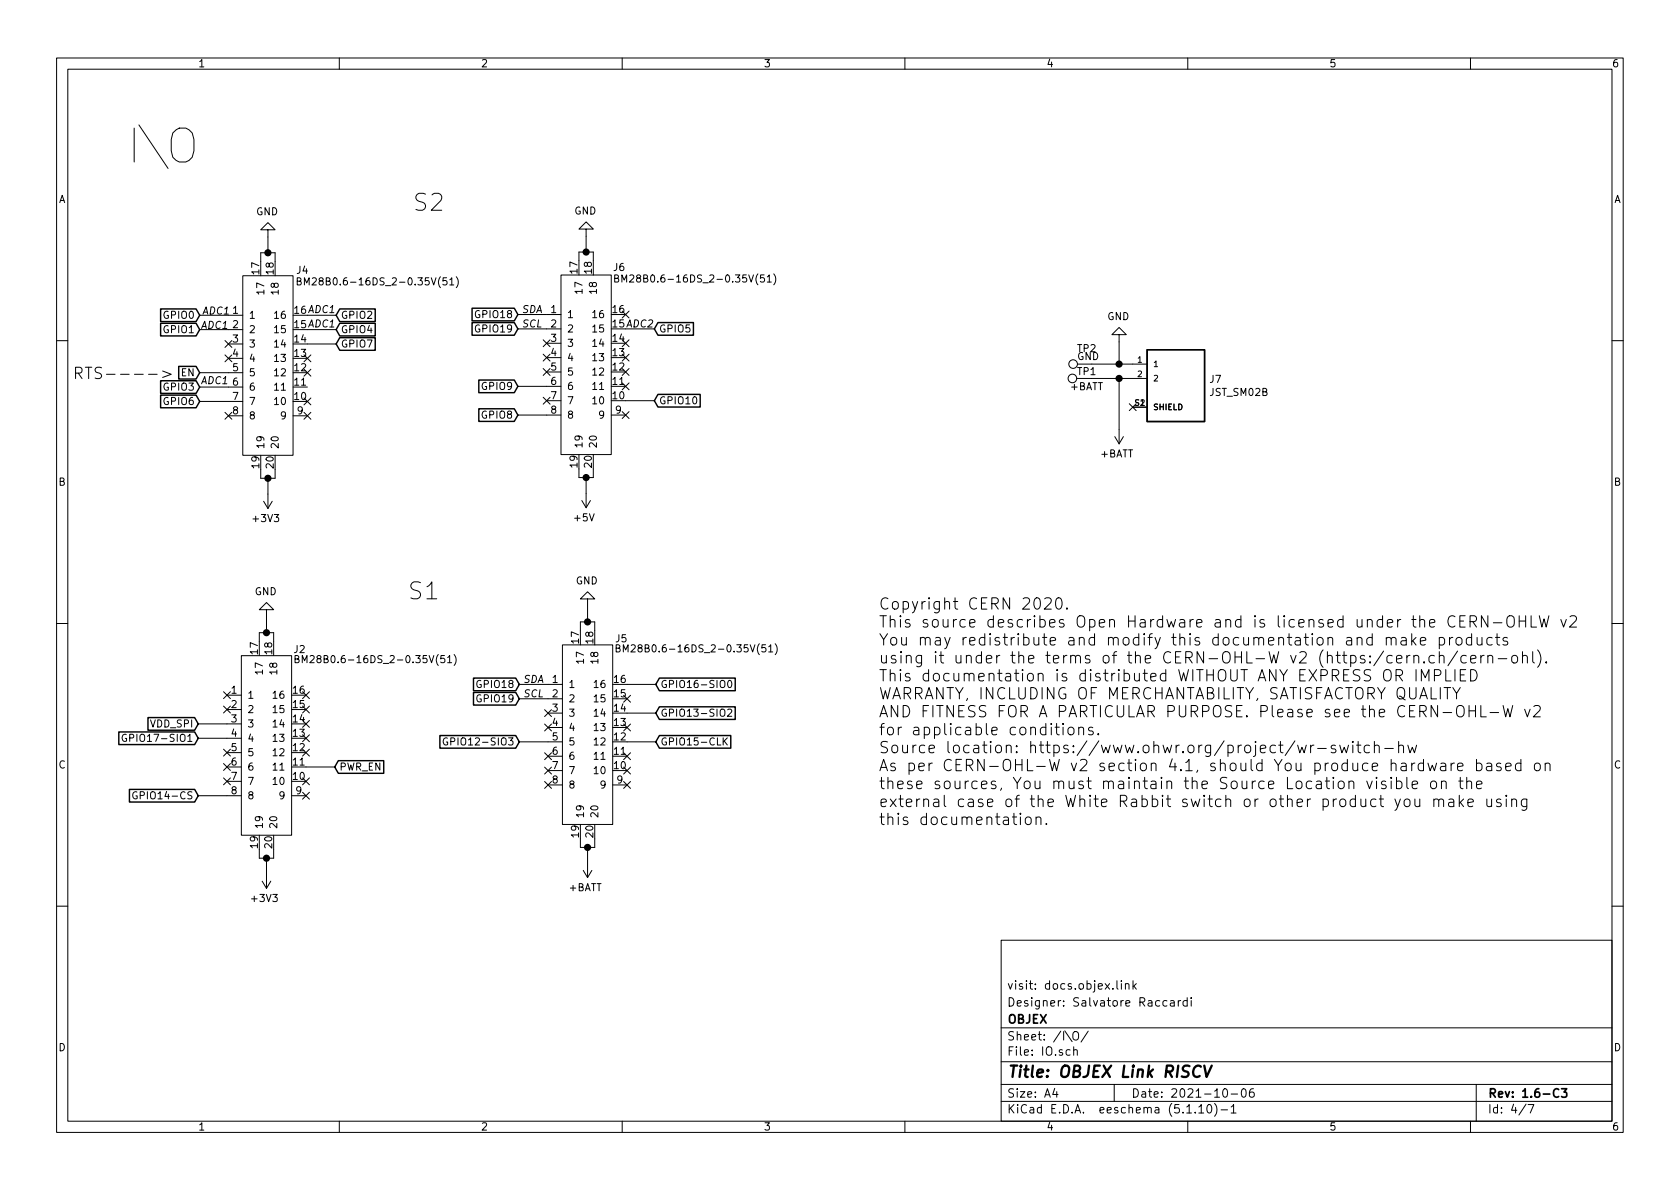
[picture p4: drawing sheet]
<svg xmlns="http://www.w3.org/2000/svg" width="297mm" height="210mm" viewBox="0 0 297 210" stroke-linecap="round" stroke-linejoin="round" font-family="sans-serif">
<g fill="none" stroke="#000" stroke-width=".18">
<path d="M10 10.3h277v189.9h-277zM12 12.2h273v186.1h-273zM60 10.3v1.9M110 10.3v1.9M160 10.3v1.9M210 10.3v1.9M260 10.3v1.9M35.3 55.7h7.6M35.3 58.3h7.6M42.9 48.8h8.9v31.7h-8.9zM46.1 46.2v-1.5h2.5v1.5M47.4 40.6h1.2l-1.2-1.2-1.3 1.2h1.3v4.1"/>
<path d="M52.6 49.7h.5l.1-.2v-.3l-.6-.1v1.3h.4l.2-.1 .1-.3-.3-.3M53.8 50.4v-1.3l.4 .9 .5-.9v1.3M54.4 55.7h5M54.4 58.3h5M79 49.1h-.6l-.1 .6 .5-.1 .2 .3v.3l-.2 .2-.5-.1M79.5 49.5l.4-.4v1.3M79.5 50.4h.7M80.7 48.9a1.47 1.47 0 0 1 0 2M91.6 55.6h7.6M91.6 58.2h7.6M99.2 48.6h8.9v31.8h-8.9zM102.4 46.1v-1.5h2.5v1.5"/>
<path d="M103.6 40.5h1.3l-1.3-1.3-1.2 1.3h1.2v4.1M108.7 49.2h.5l.1-.2v-.3l-.6-.1v1.3h.5l.1-.1 .1-.4-.3-.2M110 49.9v-1.3l.4 .9 .4-.9v1.3M110 55l1.2 1.2M110.6 58.2h5.1M111.2 55l-1.2 1.2M135.1 48.6h-.6l-.1 .6 .5-.1 .3 .2v.4l-.3 .2-.5-.1M135.7 49l.3-.4v1.3M135.7 49.9h.7M136.8 48.4a1.47 1.47 0 0 1 0 2M197.9 59.2h1.2l-1.2-1.3-1.3 1.3h1.3v5.2M10 60.2h2"/>
<path d="M23.8 66.2h1.5M26.3 66.2h1.5M28.8 65.6l1.5 .6-1.5 .5M35.3 65.9h7.6M35.3 68.4h7.6M35.3 71h7.6M39.8 60.2l1.2 1.2M39.8 62.8l1.2 1.2M39.8 72.9l1.2 1.2M40.4 60.8h2.5M40.4 63.4h2.5M40.4 73.5h2.5"/>
<path d="M41 60.2l-1.2 1.2M41 62.8l-1.2 1.2M41 72.9l-1.2 1.2M51.8 73.5h2.6M53.7 70.4l1.3 1.2M53.7 72.9l1.3 1.2M53.7 62.8l1.3 1.2M53.7 65.3l1.3 1.2M54.4 60.8h5M55 70.4l-1.3 1.2M55 72.9l-1.3 1.2M55 62.8l-1.3 1.2"/>
<path d="M55 65.3l-1.3 1.2M91.6 68.3h7.6M91.6 73.4h7.6M96 65.2l1.3 1.2M96 70.3l1.3 1.2M96 60.1l1.3 1.2M96 62.6l1.3 1.2M96.6 60.7h2.6M96.6 63.2h2.6M96.6 65.8h2.6M96.6 70.9h2.6M97.3 65.2l-1.3 1.2"/>
<path d="M97.3 70.3l-1.3 1.2M97.3 60.1l-1.3 1.2M97.3 62.6l-1.3 1.2M108.1 73.4h2.5M110 65.2l1.2 1.2M110 60.1l1.2 1.2M110 62.6l1.2 1.2M110 72.8l1.2 1.2M110 67.7l1.2 1.2M110.6 70.9h5.1M111.2 65.2l-1.2 1.2M111.2 60.1l-1.2 1.2"/>
<path d="M111.2 62.6l-1.2 1.2M111.2 72.8l-1.2 1.2M111.2 67.7l-1.2 1.2M190.5 64.4h12.3M192.9 66.9h9.9M197.1 77.2l.8 1.3M197.9 66.9v11.6M198.6 77.2l-.7 1.3M199.7 71.4l1.2 1.2M200.3 72h2.5M200.9 71.4l-1.2 1.2M285 60.2h2"/>
<path d="M46.1 83.1v1.5h2.5v-1.5M46.6 88.6l.8 1.3M47.4 84.6v5.3M48.1 88.6l-.7 1.3M102.4 82.9v1.5h2.5v-1.5M102.9 88.5l.7 1.3M103.6 84.4v5.4M104.4 88.5l-.8 1.3M10 110.3h2M42.7 115.9h8.9v31.8h-8.9zM45.8 113.4v-1.5h2.6v1.5M47.1 107.8h1.3l-1.3-1.3-1.3 1.3h1.3v4.1"/>
<path d="M52.2 116.5h.5l.1-.2v-.3l-.6-.1v1.3h.5l.1-.1 .1-.3-.3-.3M53.4 117.2v-1.3l.4 .9 .5-.9v1.3M78.6 115.9h-.6l-.1 .6 .5-.1 .3 .3v.3l-.3 .2-.5-.1M79.1 116.3l.4-.4v1.3M79.1 117.2h.8M80.3 115.7a1.47 1.47 0 0 1 0 2M99.4 114h8.9v31.8h-8.9zM102.6 111.5v-1.5h2.6v1.5M103.9 105.9h1.3l-1.3-1.3-1.3 1.3h1.3v4.1M108.9 114.6h.6l.1-.2v-.3l-.7-.1v1.3h.5l.2-.1 .1-.3-.4-.3M110.2 115.3v-1.3l.4 .9 .4-.9v1.3M135.4 114h-.7v.6l.5-.1 .2 .3v.3l-.2 .2-.5-.1"/>
<path d="M135.9 114.4l.4-.4v1.3M135.9 115.3h.7M137.1 113.8a1.47 1.47 0 0 1 0 2M184.7 105.9l.3-.2h.5l.3 .2 .1 .4-.1 .3-1.2 1.1h1.3M186.8 105.9a.49 .49 0 0 1 .5-.2 .49 .49 0 0 1 .4 .4 1.03 1.03 0 0 1-.6 1.6 1.18 1.18 0 0 1-.4-1.6zM188.6 107.5v.2l-.1-.1 .1-.1v.2M245.1 112.9a.49 .49 0 0 1 .9 .1v1.1M245.1 112.7v1.4M246 113l.1-.2a.48 .48 0 0 1 .7 .2v1.1M246.9 116.6l1-.2-.1-.4-.6-.1-.3 .3 .1 .9 .2 .1 .6-.1M247.8 112.8l.2-.1 .5 .1 .1 1.3M248.6 113.2l-.6 .1a.39 .39 0 0 0-.3 .4 .39 .39 0 0 0 .3 .4l.6-.1"/>
<path d="M248.7 115.9v1.3M249.3 115.9l-.4 .1-.2 .3M249.6 112.1v2M249.8 113.3l.6 .8M250 116.1a.49 .49 0 0 1 .9 .1v1M250 115.9v1.3M250.4 112.7l-.8 .8M250.4 118.4v2M251.1 113.4l1-.2-.1-.4-.6-.1-.3 .3 .1 1 .2 .1 .6-.1M251.8 117l.1 .1-.1 .1-.1-.1 .1-.1v.2M253.6 116l-.6-.1-.3 .4v.6l.2 .2 .1 .1 .6-.1M253.6 119.5h.8a.54 .54 0 0 0 .4-.6 .54 .54 0 0 0-.4-.5h-.8v2"/>
<path d="M254.5 112.8l.5-.1 .4 .4v.6l-.2 .3-.2 .1-.5-.1M254.5 116.1a.47 .47 0 0 1 .8 .1v1M254.5 112.7v2M254.5 115.2v2M255.6 118.4v2h1M256.3 112.7v1.4M256.9 112.7l-.4 .1-.2 .3M257.3 118.4v2M257.6 112.8a.54 .54 0 0 1 .9 .3v.6a.55 .55 0 0 1-.5 .4 .55 .55 0 0 1-.6-.4v-.6zM257.7 115.1l-1.7 2.6M258.1 109.8h.7M258.2 119.3h.7"/>
<path d="M259.1 108.9h-1v2h1M259.2 118.4h-1v2h1M259.3 116l-.6-.1-.4 .4v.6l.2 .2 .2 .1 .6-.1M259.9 109.9h.8a.54 .54 0 0 0 .4-.5 .54 .54 0 0 0-.4-.5h-.8v2M260 116.6l1-.2-.1-.4-.6-.1-.3 .3 .1 .9 .2 .1 .6-.1M260 118.4a1.06 1.06 0 0 1 1.1 .7 1.06 1.06 0 0 1-.3 1.2l-.8 .1zM260.2 112.8l-.6-.1-.3 .4v.6l.1 .3 .2 .1 .6-.1M260.2 112.1v2M260.4 109.9l.7 1M261.2 112.7l.1 1.3a.53 .53 0 0 0 .7-.1M261.8 115.9v1.3M262 112.7v1.4"/>
<path d="M262.4 115.9l-.4 .1-.2 .3M263.1 108.9v2l-1.2-2v2M263.1 116.1a.52 .52 0 0 1 .7-.1l.1 1.2M263.1 115.9v1.3M263.8 112.8l-.5-.1-.4 .4v.6l.2 .3 .2 .1 .5-.1M264 110.1h1.6M264.4 112.7h.8M264.7 112.1v1.7l.1 .2 .4 .1M264.9 116.5h1.5M266.5 109.2a.66 .66 0 0 1 .8-.3 .66 .66 0 0 1 .4 .6v.7a.66 .66 0 0 1-.3 .6 .66 .66 0 0 1-.7 0 1.58 1.58 0 0 1-.2-1.6zM266.5 112.8a.5 .5 0 0 0-.8 .2l.1 .3a.68 .68 0 0 1 .8 .4l-.1 .3-.2 .1-.6-.1M267.5 116a.54 .54 0 0 1 .8 .3v.6a.54 .54 0 0 1-.5 .4 .54 .54 0 0 1-.5-.4v-.6z"/>
<path d="M268.6 109.8h1.1M268.6 108.9v2M269.2 116.1a.49 .49 0 0 1 .9 .1v1M269.2 115.2v2M269.7 108.9v2M270.7 108.9v2h1M271 115.2v1.7l.3 .3M271.9 114.9a2.29 2.29 0 0 1 0 3.1M272.2 108.9l.4 2 .4-1.5 .4 1.5 .5-2M273.4 117l.1 .1-.1 .1v-.2v.2M276 109.5l.5 1.4 .4-1.4M277.6 109.1l.3-.2h.5l.2 .2 .1 .3-.1 .3-1.1 1.2h1.2"/>
<path d="M285 110.3h2M22.3 129.9a.59 .59 0 0 0-.7 .6 .59 .59 0 0 0 .7 .6l.1-.5h-.3M35.1 128h7.6M35.1 130.6h7.6M39.5 135l1.2 1.2M39.5 122.3l1.2 1.2M39.5 124.9l1.2 1.2M39.5 132.5l1.2 1.2M39.5 137.6l1.2 1.2M40.1 122.9h2.6M40.1 125.5h2.6M40.1 133.1h2.6"/>
<path d="M40.1 135.6h2.6M40.1 138.2h2.6M40.7 135l-1.2 1.2M40.7 122.3l-1.2 1.2M40.7 124.9l-1.2 1.2M40.7 132.5l-1.2 1.2M40.7 137.6l-1.2 1.2M53.5 137.6l1.2 1.2M53.5 127.4l1.2 1.2M53.5 122.3l1.2 1.2M53.5 129.9l1.2 1.3M53.5 124.9l1.2 1.2"/>
<path d="M53.5 132.5l1.2 1.2M54.1 135.6h5.1M54.7 137.6l-1.2 1.2M54.7 127.4l-1.2 1.2M54.7 122.3l-1.2 1.2M54.7 129.9l-1.2 1.3M54.7 124.9l-1.2 1.2M54.7 132.5l-1.2 1.2M79.1 130.6a.59 .59 0 0 0-.7 .5 .59 .59 0 0 0 .7 .6v-.5h-.2M91.8 121h7.6M91.8 123.6h7.6M91.8 131.2h7.6"/>
<path d="M96.3 128l1.2 1.3M96.3 138.2l1.2 1.2M96.3 125.5l1.2 1.2M96.3 133.1l1.2 1.2M96.3 135.7l1.2 1.2M96.9 126.1h2.5M96.9 128.6h2.5M96.9 133.7h2.5M96.9 136.3h2.5M96.9 138.8h2.5M97.5 128l-1.2 1.3M97.5 138.2l-1.2 1.2"/>
<path d="M97.5 125.5l-1.2 1.2M97.5 133.1l-1.2 1.2M97.5 135.7l-1.2 1.2M108.3 138.8h2.6M110.3 138.2l1.2 1.2M110.3 123l1.2 1.2M110.3 133.1l1.2 1.2M110.3 135.7l1.2 1.2M110.3 128l1.2 1.3M110.9 121h5.1M110.9 126.1h5.1M110.9 131.2h5.1"/>
<path d="M111.5 138.2l-1.2 1.2M111.5 123l-1.2 1.2M111.5 133.1l-1.2 1.2M111.5 135.7l-1.2 1.2M111.5 128l-1.2 1.3M127.9 130.5v1.2M128 131l.6 .7M128.6 130.5l-.7 .7M128.7 125.5l.4-.1 .3 .3-.8 1h.8M128.8 120.4l.2-.1a.67 .67 0 0 1 .4 .6 .67 .67 0 0 1-.4 .7l-.3-.5zM186.5 128.6h.8M186.8 127.9v1.7l.1 .2 .4 .1"/>
<path d="M188 127.9l-.1 .1h.2l-.1-.1v.2M188 128.6v1.3M189 128.7a.54 .54 0 0 1 .9 .3v.6a.55 .55 0 0 1-.5 .4 .55 .55 0 0 1-.6-.4v-.6zM190.7 128.8a.5 .5 0 0 1 .9 .1v1M190.7 128.6v1.3M193.2 128.7l-.5-.1-.2 .3 .1 .3 .6 .2 .1 .2-.1 .2-.2 .1-.5-.1M194.2 129.7l.1 .1-.1 .1-.1-.1 .1-.1v.2M229.4 131.8l.4 1.3 .4-.9 .4 .9 .4-1.3M231.7 131.8v1.3M232.3 131.8l-.4 .1-.2 .3M233 132.4h1.5M236.1 131.9a.48 .48 0 0 0-.7 .1l.1 .4a.68 .68 0 0 1 .7 .3l-.3 .4-.5-.1"/>
<path d="M236.9 131.8l.4 1.3 .4-.9 .3 .9 .4-1.3M239.2 131.1l-.1 .1h.2l-.1-.1v.2M239.2 131.8v1.3M239.9 131.8h.7M240.1 131.1v1.7l.1 .2 .4 .1M241.7 138.1l.4 1.4 .5-1.4M242.1 131.9l-.5-.1-.4 .4v.5l.2 .3 .2 .1 .5-.1M243 132a.52 .52 0 0 1 .8-.1l.1 1.2M243 131.1v2M243.4 138.1v1.4M244.8 132.4h1.6M245 138.2l-.5-.1-.3 .3 .1 .3 .7 .2 .1 .2-.1 .3-.2 .1-.6-.1"/>
<path d="M246 138.1v1.4M246.9 138.2l.6-.1 .4 .4v.6l-.2 .3-.2 .1-.6-.1M246.9 137.5v2M247.3 132a.5 .5 0 0 1 .9 0v1.1M247.3 131.1v2M248.7 137.5v1.7l.3 .3M248.9 131.8l.4 1.3 .4-.9 .4 .9 .4-1.3M249.7 138.8l.9-.2-.1-.4-.5-.1-.3 .3 .1 1 .2 .1 .5-.1M251.3 120.4v-2l.7 1.4 .7-1.4v2M252.5 134.9l.4 1.4 .3-1 .4 1 .4-1.4M253 138.3a.55 .55 0 0 1 .6-.2 .55 .55 0 0 1 .4 .4v.6a.55 .55 0 0 1-.5 .4 .55 .55 0 0 1-.6-.4zM254.8 135l.1-.1 .6 .1 .1 1.3"/>
<path d="M254.9 138.3a.47 .47 0 0 1 .8 .1v1.1M254.9 138.1v1.4M255.6 135.4l-.7 .1a.39 .39 0 0 0-.3 .4 .39 .39 0 0 0 .3 .4l.7-.1M256.6 134.9v1.4M256.9 121.6l.6 1 .7-1M257.1 134.9l-.3 .1-.2 .3M257.5 122.6v1M257.7 135.6l1-.2-.1-.4-.6-.1-.3 .3 .1 1 .2 .1 .6-.1M257.9 138.1h.8M258.2 137.5v1.7l.1 .2 .4 .1M259.3 138.3a.5 .5 0 0 1 .9 .1v1.1M259.3 137.5v2"/>
<path d="M259.7 124.8v2M259.7 125.7h1.2M260.9 124.8v2M261.1 135l.5-.1 .4 .4v.6l-.2 .3-.2 .1-.5-.1M261.1 138.8l.9-.2-.1-.4-.6-.1-.2 .3 .1 1 .1 .1 .6-.1M261.1 134.3v2M261.8 124.8v2h1M262.9 135l.2-.1 .6 .1 .1 1.3M263.4 126h1.6M263.8 135.4l-.7 .1a.39 .39 0 0 0-.3 .4 .39 .39 0 0 0 .3 .4l.7-.1M265.4 135a.48 .48 0 0 0-.8 .2l.1 .3a.68 .68 0 0 1 .8 .4l-.3 .4-.6-.1M265.8 124.8l.4 2 .4-1.5 .4 1.5 .5-2"/>
<path d="M266.2 135.6l1-.2-.1-.4-.6-.1-.3 .3 .1 1 .2 .1 .6-.1M268.9 135l-.6-.1-.4 .4v.6l.2 .3 .2 .1 .6-.1M268.9 134.3v2M269.6 125.4l.5 1.4 .4-1.4M271.2 124.9l.3-.1h.5l.2 .1 .1 .4-.1 .3-1.1 1.2h1.2M271.4 135.1a.55 .55 0 0 1 .5-.2 .55 .55 0 0 1 .4 .4v.6a.54 .54 0 0 1-.5 .4 .54 .54 0 0 1-.5-.4zM273.2 135.1a.52 .52 0 0 1 .8-.1l.1 1.3M273.2 134.9v1.4M24.2 140.1a.59 .59 0 0 0-.7 .5 .59 .59 0 0 0 .7 .6l.1-.5h-.3M35.1 140.7h7.6M45.8 150.2v1.6h2.6v-1.6M46.4 155.8l.7 1.3"/>
<path d="M47.1 151.8v5.3M47.9 155.8l-.8 1.3M51.6 140.7h2.5M53.5 140.1l1.2 1.2M54.7 140.1l-1.2 1.2M102.6 148.3v1.6h2.6v-1.6M103.1 153.9l.8 1.3M103.9 149.9v5.3M104.6 153.9l-.7 1.3M180.4 144.5v1.3M181.4 144.7a.53 .53 0 0 1 .5-.2 .53 .53 0 0 1 .4 .4v.5a.54 .54 0 0 1-.5 .4 .54 .54 0 0 1-.5-.4zM183.2 144.7a.5 .5 0 0 1 .8 0v1.1"/>
<path d="M183.2 144.5v1.3M185 145.6v.2l-.1-.1 .1-.1v.2M246.6 141.3l.5 1.3M247.6 141.3l-.7 1.8-.3 .2M248.4 141.5a.53 .53 0 0 1 .5-.2 .53 .53 0 0 1 .4 .4v.6a.54 .54 0 0 1-.5 .4 .54 .54 0 0 1-.5-.4zM250.2 141.3l.1 1.2a.52 .52 0 0 0 .7-.1M251 141.3v1.3M253.5 141.5a.52 .52 0 0 1 .8-.1l.1 1.2M253.5 141.3v1.3M254.4 141.6l.1-.2a.48 .48 0 0 1 .7 .2v1M256.2 141.4l.2-.1 .5 .1 .1 1.2M257 141.8l-.6 .1a.39 .39 0 0 0-.3 .4 .39 .39 0 0 0 .3 .3l.6-.1"/>
<path d="M258 140.6v2M258.2 141.9l.6 .7M258.8 141.3l-.8 .8M259.5 142l1-.2-.1-.4-.6-.1-.3 .3 .1 .9 .2 .1 .6-.1M262.9 141.3l.1 1.2a.52 .52 0 0 0 .7-.1M263.7 141.3v1.3M265.4 141.4a.48 .48 0 0 0-.8 .2l.1 .3a.68 .68 0 0 1 .8 .4l-.3 .3-.6-.1M266.3 140.6l-.1 .1h.2l-.1-.1v.2M266.3 141.3v1.3M267.3 141.5a.49 .49 0 0 1 .8 .1v1M267.3 141.3v1.3M270 141.3v1.6a.56 .56 0 0 1-.9 .3"/>
<path d="M270 141.4l-.6-.1-.4 .4v.6l.2 .2 .2 .1 .6-.1M10 160.2h2M177 166.3h108v32h-108zM197.5 173.4v1.3l.2 .2M198.3 173.4v.2M198.3 173.9v1M199 174.1l.2-.2 .3 .1 .1 .9M199 173.9v1M200.3 173.4v1.5M200.5 174.4l.4 .5M200.9 173.9l-.6 .6M206.3 177l-.4-.1-.3 .3 .1 .6 .2 .1 .4-.1"/>
<path d="M207 177h.5l.1 .9M207.6 177.3l-.5 .1-.2 .2 .1 .2 .1 .1 .5-.1M208.3 176.9v1M208.8 176.9l-.3 .1-.2 .2M209.9 177l-.4-.1-.3 .3v.6l.3 .1 .4-.1M209.9 176.4v1.5M210.6 176.4v.2M210.6 176.9v1M285 160.2h2M60 198.3v1.9M110 198.3v1.9M160 198.3v1.9"/>
<path d="M177 194.8h108M177 191.8h108M177 187.8h108M177 181.8h108M186.5 192.5l-.4 1h1M186.8 193v1M188.3 182.3l1.3 1.9M189.2 185.7l-.4-.1-.3 .3 .1 .6h.6M189.8 182.6a.5 .5 0 0 1 .5-.2 .5 .5 0 0 1 .4 .5v.5a.51 .51 0 0 1-.5 .5 .51 .51 0 0 1-.5-.5zM189.8 185.7l.3-.1 .3 .1 .1 .9M189.8 185.1v1.5M192.4 182.3l-1.3 2"/>
<path d="M197 191.8v3M210 198.3v1.9M211.3 196.7v.1M212 195.8l.4-.5v1.5M212 196.8h.8M213.5 195.5l.2-.2a.81 .81 0 0 1 .6 .6 .81 .81 0 0 1-.3 .8l-.1 .1a.79 .79 0 0 1-.4-1.3zM214.8 195.1a1.79 1.79 0 0 1 0 2.3M215.9 196.3h1.1M216.3 192.7l.4-.2a.94 .94 0 0 1 0 1.5 .79 .79 0 0 1-.4-1.3zM217.7 195.8l.4-.5v1.5M217.7 193.5h1.1M217.7 196.8h.8"/>
<path d="M219.6 192.7l.4-.2a.94 .94 0 0 1 0 1.5 .82 .82 0 0 1-.4-1.3zM221.6 192.5a.59 .59 0 0 0-.7 .7l.1 .7 .2 .1 .5-.1 .1-.5-.2-.2-.4-.1-.3 .3M260 198.3v1.9M261 191.8v6.5M269.8 195.2l-1.2 2M270.2 195.3h1l-.6 1.5"/>
<circle cx="189.6" cy="66.9" r=".76"/>
<circle cx="189.7" cy="64.4" r=".76"/>
</g>
<path d="M275.6 192.7a.59 .59 0 0 0-.8 0 .59 .59 0 0 0-.1 .7 .56 .56 0 0 0 .3 .6 .56 .56 0 0 0 .6-.1M276.1 192.5h.9l-.5 .6 .5 .1v.7l-.3 .1-.6-.1" fill="none" stroke="#000" stroke-width=".3"/>
<path d="M212.3 188.6a.89 .89 0 0 0-1 0 .89 .89 0 0 0-.4 1 .71 .71 0 0 0 .4 .8 .71 .71 0 0 0 .8-.1M212.9 188.4l.4 2 .9-2" fill="none" stroke="#000" stroke-width=".41"/>
<g fill="none" stroke="#000" stroke-width=".25">
<path d="M28.4 57.2h6.3l.6 1.1-.6 1.1h-6.3zM28.4 54.6h6.3l.6 1.1-.6 1.2h-6.3zM60.1 54.6h6.2v2.3h-6.2l-.7-1.2zM60.1 59.7h6.2v2.2h-6.2l-.7-1.1zM60.1 57.2h6.2v2.2h-6.2l-.7-1.1zM83.5 54.5h7.4l.7 1.1-.7 1.1h-7.4zM83.5 57h7.4l.7 1.2-.7 1.1h-7.4zM116.3 57h6.3v2.3h-6.3l-.6-1.1zM28.4 67.3h6.3l.6 1.1-.6 1.2h-6.3zM28.4 69.9h6.3l.6 1.1-.6 1.1h-6.3zM31.6 64.8h3.1l.6 1.1-.6 1.1h-3.1zM84.7 67.2h6.2l.7 1.1-.7 1.1h-6.2z"/>
<path d="M84.7 72.3h6.2l.7 1.1-.7 1.1h-6.2zM116.3 69.7h7.5v2.3h-7.5l-.6-1.1zM202.8 61.8h10.2v12.7h-10.2zM83.7 119.9h7.5l.6 1.1-.6 1.1h-7.5zM116.6 119.9h13.4v2.2h-13.4l-.6-1.1zM21 129.4h13.4l.7 1.2-.7 1.1h-13.4zM22.9 139.6h11.5l.7 1.1-.7 1.1h-11.5zM26.2 126.9h8.2l.7 1.1-.7 1.1h-8.2zM59.8 134.5h8v2.2h-8l-.6-1.1zM77.8 130.1h13.4l.6 1.1-.6 1.1h-13.4zM83.7 122.4h7.5l.6 1.2-.6 1.1h-7.5zM116.6 125h13.4v2.2h-13.4l-.6-1.1z"/>
<path d="M116.6 130.1h12.6v2.2h-12.6l-.6-1.1z"/>
</g>
<g fill="#000" stroke="#000" stroke-width=".25">
<circle cx="47.4" cy="44.7" r=".51"/>
<circle cx="103.6" cy="44.6" r=".51"/>
<circle cx="197.9" cy="64.4" r=".51"/>
<circle cx="197.9" cy="66.9" r=".51"/>
<circle cx="47.4" cy="84.6" r=".51"/>
<circle cx="103.6" cy="84.4" r=".51"/>
<circle cx="47.1" cy="111.9" r=".51"/>
<circle cx="103.9" cy="110" r=".51"/>
<circle cx="47.1" cy="151.8" r=".51"/>
<circle cx="103.9" cy="149.9" r=".51"/>
</g>
<text font-size="8.3" x="22.2" y="29">I\O</text>
<g font-size="4.2">
<text x="72.9" y="37.3">S2</text>
<text x="72" y="106">S1</text>
</g>
<g font-size="2.8">
<text x="12.8" y="67.1">RTS----&gt;</text>
<text x="155.3" y="107.8">Copyright CERN 2020.</text>
<text x="155.3" y="111">This source describes Open Hardware and is licensed under the CERN-OHLW v2</text>
<text x="155.3" y="114.2">You may redistribute and modify this documentation and make products</text>
<text x="155.3" y="117.3">using it under the terms of the CERN-OHL-W v2 (https:/cern.ch/cern-ohl).</text>
<text x="155.3" y="120.5">This documentation is distributed WITHOUT ANY EXPRESS OR IMPLIED</text>
<text x="155.3" y="123.7">WARRANTY, INCLUDING OF MERCHANTABILITY, SATISFACTORY QUALITY</text>
<text x="155.3" y="126.9">AND FITNESS FOR A PARTICULAR PURPOSE. Please see the CERN-OHL-W v2</text>
<text x="155.3" y="130">for applicable conditions.</text>
<text x="155.3" y="133.2">Source location: https://www.ohwr.org/project/wr-switch-hw</text>
<text x="155.3" y="136.4">As per CERN-OHL-W v2 section 4.1, should You produce hardware based on</text>
<text x="155.3" y="139.6">these sources, You must maintain the Source Location visible on the</text>
<text x="155.3" y="142.7">external case of the White Rabbit switch or other product you make using</text>
<text x="155.3" y="145.9">this documentation.</text>
<text x="178" y="190.5">Title: OBJEX Link RISCV</text>
</g>
<g font-size="2.1">
<text x="178" y="178">Designer: Salvatore Raccardi</text>
<text x="178" y="175">visit: docs.objex.link</text>
<text x="178" y="184">Sheet: /I\O/</text>
<text x="178" y="181">OBJEX</text>
<text x="178" y="186.7">File: IO.sch</text>
<text x="178" y="196.9">KiCad E.D.A. eeschema (5.1.10)-1</text>
<text x="178" y="194.1">Size: A4</text>
<text x="200" y="194.1">Date: 2021-10-06</text>
<text x="263" y="194.1">Rev: 1.6-C3</text>
<text x="263" y="196.9">Id: 4/7</text>
</g>
<g font-size="1.8">
<text x="35" y="11.9">1</text>
<text x="85" y="11.9">2</text>
<text x="135" y="11.9">3</text>
<text x="185" y="11.9">4</text>
<text x="235" y="11.9">5</text>
<text x="285" y="11.9">6</text>
<text x="10.4" y="35.9">A</text>
<text x="285.4" y="35.9">A</text>
<text x="45.3" y="38.1">GND</text>
<text x="101.5" y="37.9">GND</text>
<text x="108.5" y="47.9">J6</text>
<text x="45.8" y="48.5" transform="rotate(-90 45.8 48.5)">17</text>
<text x="46.7" y="51.7" transform="rotate(-90 46.7 51.7)">17</text>
<text x="48.4" y="48.5" transform="rotate(-90 48.4 48.5)">18</text>
<text x="49.3" y="51.7" transform="rotate(-90 49.3 51.7)">18</text>
<text x="52.5" y="48.4">J4</text>
<text x="54.9" y="50.5">BM28B0.6-16DS_2-0.35V(51)</text>
<text x="102.1" y="48.3" transform="rotate(-90 102.1 48.3)">17</text>
<text x="103" y="51.6" transform="rotate(-90 103 51.6)">17</text>
<text x="104.6" y="48.3" transform="rotate(-90 104.6 48.3)">18</text>
<text x="105.5" y="51.6" transform="rotate(-90 105.5 51.6)">18</text>
<text x="111" y="50">BM28B0.6-16DS_2-0.35V(51)</text>
<text x="29.1" y="58.9">GPIO1</text>
<text x="29.1" y="56.4">GPIO0</text>
<text x="35.4" y="58.2">ADC1</text>
<text x="35.7" y="55.6">ADC1</text>
<text x="41.2" y="55.5">1</text>
<text x="41.2" y="58">2</text>
<text x="43.9" y="56.4">1</text>
<text x="43.9" y="58.9">2</text>
<text x="48.8" y="58.9">15</text>
<text x="48.8" y="56.4">16</text>
<text x="52.1" y="58">15ADC1</text>
<text x="52.1" y="55.5">16ADC1</text>
<text x="60.2" y="56.4">GPIO2</text>
<text x="60.2" y="58.9">GPIO4</text>
<text x="84.4" y="56.3">GPIO18</text>
<text x="84.4" y="58.8">GPIO19</text>
<text x="92.2" y="55.4">SDA</text>
<text x="92.2" y="57.9">SCL</text>
<text x="97.4" y="55.4">1</text>
<text x="97.4" y="57.9">2</text>
<text x="100.2" y="56.3">1</text>
<text x="100.2" y="58.8">2</text>
<text x="105.1" y="58.8">15</text>
<text x="105.1" y="56.3">16</text>
<text x="108.4" y="57.9">15ADC2</text>
<text x="108.4" y="55.4">16</text>
<text x="116.5" y="58.8">GPIO5</text>
<text x="195.8" y="56.6">GND</text>
<text x="41.2" y="60.6">3</text>
<text x="41.2" y="63.1">4</text>
<text x="41.2" y="65.7">5</text>
<text x="43.9" y="61.5">3</text>
<text x="43.9" y="64">4</text>
<text x="48.8" y="64">13</text>
<text x="48.8" y="61.5">14</text>
<text x="52.1" y="65.7">12</text>
<text x="52.1" y="63.1">13</text>
<text x="52.1" y="60.6">14</text>
<text x="60.2" y="61.5">GPIO7</text>
<text x="97.4" y="60.4">3</text>
<text x="97.4" y="63">4</text>
<text x="97.4" y="65.5">5</text>
<text x="100.2" y="61.3">3</text>
<text x="100.2" y="63.9">4</text>
<text x="105.1" y="63.9">13</text>
<text x="105.1" y="61.3">14</text>
<text x="108.4" y="65.5">12</text>
<text x="108.4" y="63">13</text>
<text x="108.4" y="60.4">14</text>
<text x="190.4" y="63.7">GND</text>
<text x="190.5" y="62.3">TP2</text>
<text x="29.1" y="69.1">GPIO3</text>
<text x="29.1" y="71.6">GPIO6</text>
<text x="32.1" y="66.5">EN</text>
<text x="35.4" y="67.9">ADC1</text>
<text x="41.2" y="68.2">6</text>
<text x="41.2" y="70.7">7</text>
<text x="43.9" y="66.5">5</text>
<text x="43.9" y="69.1">6</text>
<text x="43.9" y="71.6">7</text>
<text x="48.8" y="71.6">10</text>
<text x="48.8" y="69.1">11</text>
<text x="48.8" y="66.5">12</text>
<text x="52.1" y="70.7">10</text>
<text x="52.1" y="68.2">11</text>
<text x="85.4" y="69">GPIO9</text>
<text x="97.4" y="68.1">6</text>
<text x="97.4" y="70.6">7</text>
<text x="100.2" y="66.4">5</text>
<text x="100.2" y="69">6</text>
<text x="100.2" y="71.5">7</text>
<text x="105.1" y="71.5">10</text>
<text x="105.1" y="69">11</text>
<text x="105.1" y="66.4">12</text>
<text x="108.4" y="70.6">10</text>
<text x="108.4" y="68.1">11</text>
<text x="116.5" y="71.5">GPIO10</text>
<text x="189.3" y="69">+BATT</text>
<text x="190.5" y="66.3">TP1</text>
<text x="213.9" y="67.7">J7</text>
<text x="214" y="70">JST_SM02B</text>
<text x="41.2" y="73.3">8</text>
<text x="43.9" y="74.2">8</text>
<text x="49.8" y="74.2">9</text>
<text x="52.6" y="73.3">9</text>
<text x="85.4" y="74">GPIO8</text>
<text x="97.4" y="73.1">8</text>
<text x="100.2" y="74">8</text>
<text x="106.1" y="74">9</text>
<text x="108.9" y="73.1">9</text>
<text x="45.8" y="82.7" transform="rotate(-90 45.8 82.7)">19</text>
<text x="46.7" y="79.5" transform="rotate(-90 46.7 79.5)">19</text>
<text x="48.4" y="82.7" transform="rotate(-90 48.4 82.7)">20</text>
<text x="49.3" y="79.5" transform="rotate(-90 49.3 79.5)">20</text>
<text x="102.1" y="82.6" transform="rotate(-90 102.1 82.6)">19</text>
<text x="103" y="79.4" transform="rotate(-90 103 79.4)">19</text>
<text x="104.6" y="82.6" transform="rotate(-90 104.6 82.6)">20</text>
<text x="105.5" y="79.4" transform="rotate(-90 105.5 79.4)">20</text>
<text x="194.6" y="80.9">+BATT</text>
<text x="10.4" y="85.9">B</text>
<text x="285.4" y="85.9">B</text>
<text x="44.9" y="92.3">+3V3</text>
<text x="101.7" y="92.2">+5V</text>
<text x="45" y="105.3">GND</text>
<text x="101.8" y="103.3">GND</text>
<text x="102.4" y="113.7" transform="rotate(-90 102.4 113.7)">17</text>
<text x="104.9" y="113.7" transform="rotate(-90 104.9 113.7)">18</text>
<text x="108.9" y="113.6">J5</text>
<text x="45.6" y="115.6" transform="rotate(-90 45.6 115.6)">17</text>
<text x="46.5" y="118.9" transform="rotate(-90 46.5 118.9)">17</text>
<text x="48.1" y="115.6" transform="rotate(-90 48.1 115.6)">18</text>
<text x="49" y="118.9" transform="rotate(-90 49 118.9)">18</text>
<text x="52" y="115.5">J2</text>
<text x="54.5" y="117.3">BM28B0.6-16DS_2-0.35V(51)</text>
<text x="103.3" y="117" transform="rotate(-90 103.3 117)">17</text>
<text x="105.8" y="117" transform="rotate(-90 105.8 117)">18</text>
<text x="111.3" y="115.4">BM28B0.6-16DS_2-0.35V(51)</text>
<text x="40.9" y="122.7">1</text>
<text x="40.9" y="125.2">2</text>
<text x="43.7" y="123.6">1</text>
<text x="48.6" y="123.6">16</text>
<text x="51.9" y="125.2">15</text>
<text x="51.9" y="122.7">16</text>
<text x="84.6" y="124.2">GPIO19</text>
<text x="84.6" y="121.7">GPIO18</text>
<text x="92.5" y="123.3">SCL</text>
<text x="92.5" y="120.8">SDA</text>
<text x="97.7" y="120.8">1</text>
<text x="97.7" y="123.3">2</text>
<text x="97.7" y="125.9">3</text>
<text x="100.5" y="121.7">1</text>
<text x="100.5" y="124.2">2</text>
<text x="105.4" y="124.2">15</text>
<text x="105.4" y="121.7">16</text>
<text x="108.6" y="125.9">14</text>
<text x="108.6" y="123.3">15</text>
<text x="108.6" y="120.8">16</text>
<text x="116.7" y="121.7">GPIO16-SIO0</text>
<text x="23.3" y="131.2">GPIO17-SIO1</text>
<text x="26.7" y="128.6">VDD_SPI</text>
<text x="40.9" y="127.8">3</text>
<text x="40.9" y="130.3">4</text>
<text x="43.7" y="126.1">2</text>
<text x="43.7" y="128.6">3</text>
<text x="43.7" y="131.2">4</text>
<text x="48.6" y="131.2">13</text>
<text x="48.6" y="128.6">14</text>
<text x="48.6" y="126.1">15</text>
<text x="51.9" y="130.3">13</text>
<text x="51.9" y="127.8">14</text>
<text x="80" y="131.8">GPIO12-SIO3</text>
<text x="97.7" y="128.4">4</text>
<text x="97.7" y="130.9">5</text>
<text x="100.5" y="126.7">3</text>
<text x="100.5" y="129.3">4</text>
<text x="100.5" y="131.8">5</text>
<text x="105.4" y="131.8">12</text>
<text x="105.4" y="129.3">13</text>
<text x="105.4" y="126.7">14</text>
<text x="108.6" y="130.9">12</text>
<text x="108.6" y="128.4">13</text>
<text x="116.7" y="126.7">GPIO13-SIO2</text>
<text x="116.7" y="131.8">GPIO15-CLK</text>
<text x="10.4" y="135.9">C</text>
<text x="40.9" y="132.8">5</text>
<text x="40.9" y="135.4">6</text>
<text x="40.9" y="137.9">7</text>
<text x="43.7" y="133.7">5</text>
<text x="43.7" y="136.3">6</text>
<text x="48.6" y="136.3">11</text>
<text x="48.6" y="133.7">12</text>
<text x="51.9" y="137.9">10</text>
<text x="51.9" y="135.4">11</text>
<text x="51.9" y="132.8">12</text>
<text x="60" y="136.3">PWR_EN</text>
<text x="97.7" y="133.5">6</text>
<text x="97.7" y="136">7</text>
<text x="100.5" y="134.4">6</text>
<text x="100.5" y="136.9">7</text>
<text x="105.4" y="136.9">10</text>
<text x="105.4" y="134.4">11</text>
<text x="108.6" y="136">10</text>
<text x="108.6" y="133.5">11</text>
<text x="285.4" y="135.9">C</text>
<text x="24.8" y="141.3">GPIO14-CS</text>
<text x="40.9" y="140.5">8</text>
<text x="43.7" y="138.8">7</text>
<text x="43.7" y="141.3">8</text>
<text x="48.6" y="138.8">10</text>
<text x="49.6" y="141.3">9</text>
<text x="52.3" y="140.5">9</text>
<text x="97.7" y="138.6">8</text>
<text x="100.5" y="139.4">8</text>
<text x="106.3" y="139.4">9</text>
<text x="109.1" y="138.6">9</text>
<text x="45.6" y="149.9" transform="rotate(-90 45.6 149.9)">19</text>
<text x="46.5" y="146.7" transform="rotate(-90 46.5 146.7)">19</text>
<text x="48.1" y="149.9" transform="rotate(-90 48.1 149.9)">20</text>
<text x="49" y="146.7" transform="rotate(-90 49 146.7)">20</text>
<text x="102.4" y="148" transform="rotate(-90 102.4 148)">19</text>
<text x="103.3" y="144.8" transform="rotate(-90 103.3 144.8)">19</text>
<text x="104.9" y="148" transform="rotate(-90 104.9 148)">20</text>
<text x="105.8" y="144.8" transform="rotate(-90 105.8 144.8)">20</text>
<text x="44.7" y="159.5">+3V3</text>
<text x="100.6" y="157.6">+BATT</text>
<text x="10.4" y="185.9">D</text>
<text x="285.4" y="185.9">D</text>
<text x="35" y="199.9">1</text>
<text x="85" y="199.9">2</text>
<text x="135" y="199.9">3</text>
<text x="185" y="199.9">4</text>
<text x="235" y="199.9">5</text>
<text x="285" y="199.9">6</text>
</g>
<g font-size="1.4">
<text x="201.2" y="64.1">1</text>
<text x="203.8" y="64.9">1</text>
<text x="200.7" y="71.7">S1</text>
<text x="201.2" y="66.7">2</text>
<text x="201.6" y="71.7">2</text>
<text x="203.8" y="67.4">2</text>
<text x="203.8" y="72.5">SHIELD</text>
</g>
</svg>
